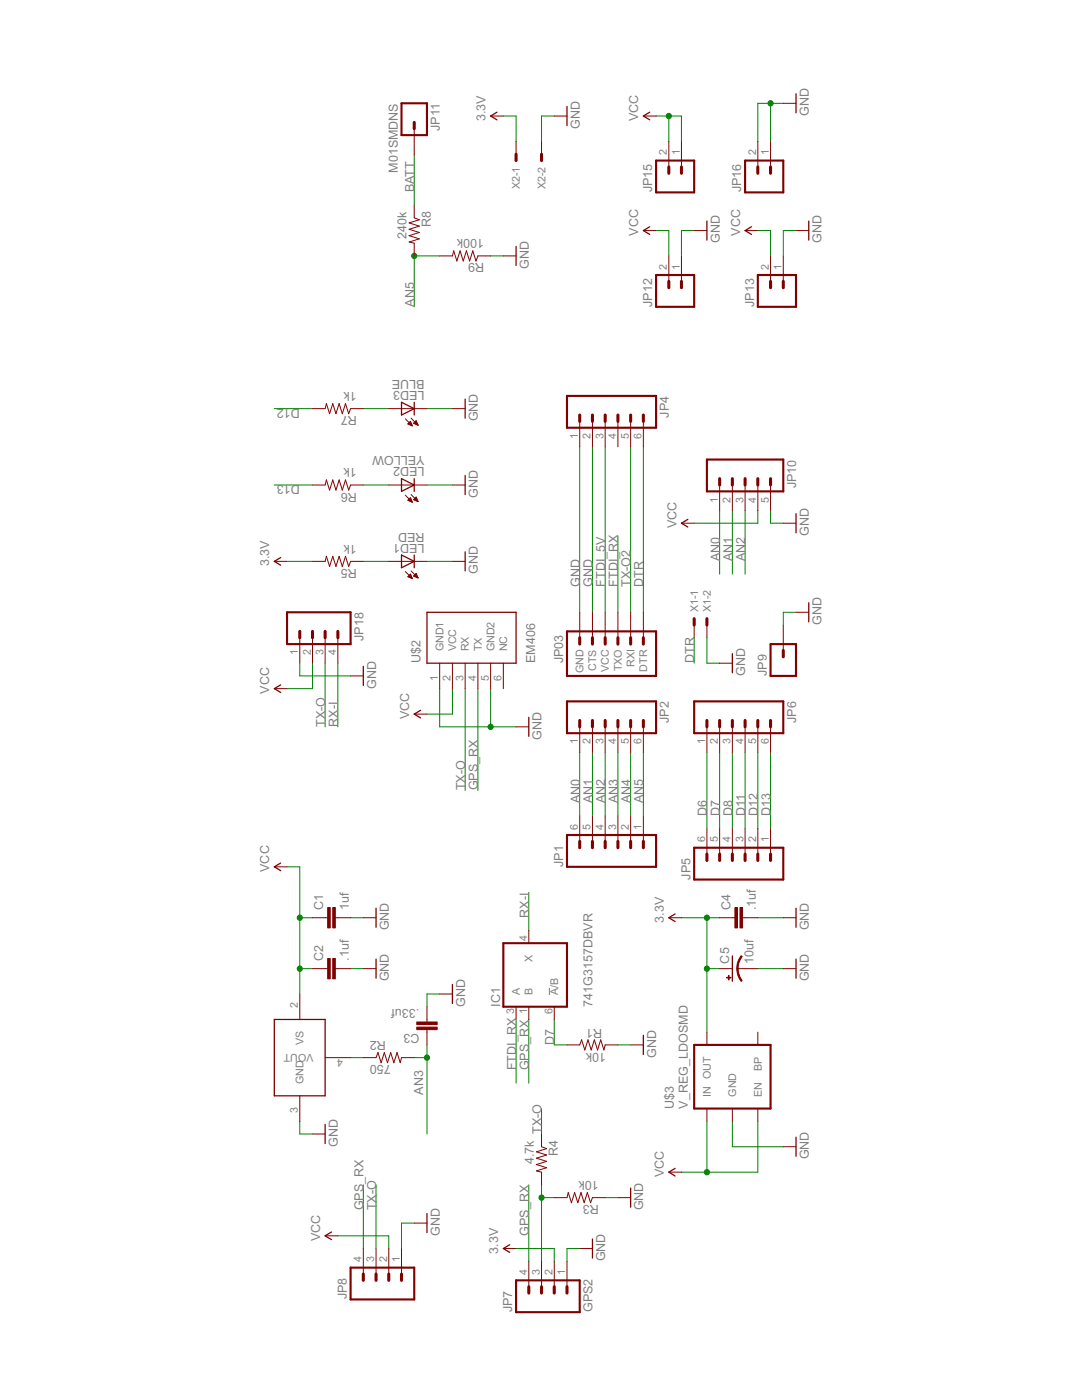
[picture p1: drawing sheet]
<svg xmlns="http://www.w3.org/2000/svg" width="216mm" height="279mm" viewBox="0 0 216 279" stroke-linecap="round" stroke-linejoin="round" font-family="sans-serif">
<g fill="#008000" stroke="#008000" stroke-width=".2">
<path d="M70 193.3h2.5z"/>
<path d="M70 183.2h2.5z"/>
<path d="M85.2 198.4v2.5z"/>
<path d="M85.2 198.4h2.5z"/>
<path d="M59.8 223.8v2.5z"/>
<path d="M59.8 226.3h2.6z"/>
<path d="M115.7 89.2v33z"/>
<path d="M118.2 89.2v33z"/>
<path d="M146.1 223.8v5.1z"/>
<path d="M146.1 228.9h10.2z"/>
<path d="M151.2 183.2h5.1z"/>
<path d="M151.2 193.3h5.1z"/>
<path d="M120.8 239h2.5z"/>
<path d="M156.3 122.2h2.5z"/>
<path d="M156.3 122.2v2.5z"/>
<path d="M153.8 101.9v2.5z"/>
<path d="M153.8 104.4h2.5z"/>
<path d="M156.3 46h2.5z"/>
<path d="M156.3 46v5.1z"/>
<path d="M151.2 20.6v7.6z"/>
<path d="M151.2 20.6h2.6z"/>
<path d="M153.8 20.6h2.5z"/>
<path d="M153.8 20.6v7.6z"/>
<path d="M136 46v5.1z"/>
<path d="M136 46h2.5z"/>
<path d="M59.8 132.4v2.5z"/>
<path d="M59.8 134.9h10.2z"/>
<path d="M85.2 81.6h5.1z"/>
<path d="M85.2 96.8h5.1z"/>
<path d="M85.2 112h5.1z"/>
<path d="M141.1 127.3v5.1z"/>
<path d="M141.1 132.4h2.5z"/>
<path d="M108.1 23.2h2.5z"/>
<path d="M108.1 23.2v5z"/>
<path d="M97.9 51.1h2.5z"/>
<path d="M113.1 249.2v2.5z"/>
<path d="M113.1 249.2h2.6z"/>
<path d="M80.1 244.1v5.1z"/>
<path d="M80.1 244.1h2.6z"/>
<path d="M87.7 137.4v7.7z"/>
<path d="M87.7 145.1h10.2z"/>
<path d="M97.9 145.1h5.1z"/>
<path d="M97.9 137.4v7.7z"/>
<path d="M123.3 208.5h2.5z"/>
<path d="M59.8 193.3v5.1z"/>
<path d="M59.8 183.2v10.1z"/>
<path d="M59.8 173v10.2z"/>
<path d="M57.3 173h2.5z"/>
<path d="M59.8 183.2h2.6z"/>
<path d="M59.8 193.3h2.6z"/>
<path d="M151.2 101.9v2.5z"/>
<path d="M138.5 104.4h12.7z"/>
<path d="M130.9 46h2.6z"/>
<path d="M133.5 46v5.1z"/>
<path d="M136 23.2v5z"/>
<path d="M133.5 23.2h2.5z"/>
<path d="M130.9 23.2h2.6z"/>
<path d="M133.5 23.2v5z"/>
<path d="M153.8 46v5.1z"/>
<path d="M151.2 46h2.6z"/>
<path d="M62.4 132.4v5z"/>
<path d="M57.3 137.4h5.1z"/>
<path d="M90.3 137.4v5.1z"/>
<path d="M85.2 142.5h5.1z"/>
<path d="M77.6 246.6v2.6z"/>
<path d="M67.4 246.6h10.2z"/>
<path d="M151.2 223.8v10.1z"/>
<path d="M141.1 233.9h10.1z"/>
<path d="M136 233.9h5.1z"/>
<path d="M141.1 223.8v10.1z"/>
<path d="M70 211.1h2.5z"/>
<path d="M115.7 150.1v12.7z"/>
<path d="M143.6 101.9v12.7z"/>
<path d="M118.2 150.1v12.7z"/>
<path d="M146.1 101.9v12.7z"/>
<path d="M120.8 150.1v12.7z"/>
<path d="M148.7 101.9v12.7z"/>
<path d="M123.3 150.1v12.7z"/>
<path d="M82.7 211.1h2.5z"/>
<path d="M85.2 208.5v2.6z"/>
<path d="M85.2 211.1v15.2z"/>
<path d="M125.8 150.1v12.7z"/>
<path d="M128.4 150.1v12.7z"/>
<path d="M82.7 51.1h5z"/>
<path d="M82.7 51.1v10.1z"/>
<path d="M105.5 178.1v7.6z"/>
<path d="M67.4 132.4v12.7z"/>
<path d="M128.4 89.2v33z"/>
<path d="M138.5 127.3v5.1z"/>
<path d="M141.1 150.1v15.3z"/>
<path d="M143.6 150.1v15.3z"/>
<path d="M110.6 203.5v5z"/>
<path d="M110.6 208.5h2.5z"/>
<path d="M146.1 150.1v15.3z"/>
<path d="M148.7 150.1v15.3z"/>
<path d="M151.2 150.1v15.3z"/>
<path d="M54.7 81.6h7.7z"/>
<path d="M153.8 150.1v15.3z"/>
<path d="M54.7 96.8h7.7z"/>
<path d="M92.8 137.4v20.4z"/>
<path d="M108.1 221.2v5.1z"/>
<path d="M75 236.5v12.7z"/>
<path d="M64.9 132.4v12.7z"/>
<path d="M141.1 193.3v12.7z"/>
<path d="M141.1 183.2v10.1z"/>
<path d="M136 183.2h5.1z"/>
<path d="M141.1 183.2h2.5z"/>
<path d="M141.1 193.3h2.5z"/>
<path d="M110.6 249.2v2.5z"/>
<path d="M103 249.2h7.6z"/>
<path d="M57.3 112h5.1z"/>
<path d="M103 23.2v5z"/>
<path d="M100.4 23.2h2.6z"/>
<path d="M108.1 236.5v2.5z"/>
<path d="M108.1 239h2.5z"/>
<path d="M108.1 239v12.7z"/>
<path d="M72.5 81.6h5.1z"/>
<path d="M72.5 96.8h5.1z"/>
<path d="M72.5 112h5.1z"/>
<path d="M82.7 30.8v10.1z"/>
<path d="M120.8 89.2v33z"/>
<path d="M103 203.5v12.7z"/>
<path d="M123.3 107v15.2z"/>
<path d="M105.5 203.5v12.7z"/>
<path d="M95.4 137.4v20.4z"/>
<path d="M105.5 236.5v15.2z"/>
<path d="M72.5 236.5v12.7z"/>
<path d="M125.8 89.2v33z"/>
<circle cx="153.7" cy="20.6" r=".52"/>
<circle cx="97.9" cy="145.1" r=".52"/>
<circle cx="59.8" cy="183.2" r=".52"/>
<circle cx="59.8" cy="193.3" r=".52"/>
<circle cx="133.4" cy="23.2" r=".52"/>
<circle cx="141" cy="233.9" r=".52"/>
<circle cx="85.2" cy="211.1" r=".52"/>
<circle cx="82.6" cy="51.1" r=".52"/>
<circle cx="141" cy="183.2" r=".52"/>
<circle cx="141" cy="193.3" r=".52"/>
<circle cx="108" cy="239" r=".52"/>
</g>
<g fill="#800000" stroke="#800000" stroke-width=".2">
<path d="M54.7 173h2.6z"/>
<path d="M120.8 208.5h2.5z"/>
<path d="M113.1 208.5h2.6z"/>
<path d="M116.1 207.5l-.4 1z"/>
<path d="M116.1 207.5l.6 2z"/>
<path d="M117.3 207.5l-.6 2z"/>
<path d="M117.3 207.5l.7 2z"/>
<path d="M118.6 207.5l-.6 2z"/>
<path d="M118.6 207.5l.6 2z"/>
<path d="M119.9 207.5l-.7 2z"/>
<path d="M119.9 207.5l.6 2z"/>
<path d="M120.8 208.5l-.3 1z"/>
<path d="M59.8 198.4v5.1z"/>
<path d="M59.8 218.7v5.1z"/>
<path d="M64.9 211.1h5.1z"/>
<path d="M62.4 183.2h2.5z"/>
<path d="M67.4 183.2h2.6z"/>
<path d="M64.9 183.2h.5z"/>
<path d="M66.9 183.2h.5z"/>
<path d="M62.4 193.3h2.5z"/>
<path d="M67.4 193.3h2.6z"/>
<path d="M64.9 193.3h.5z"/>
<path d="M66.9 193.3h.5z"/>
<path d="M85.2 206v2.5z"/>
<path d="M85.2 200.9v2.6z"/>
<path d="M85.2 205.5v.5z"/>
<path d="M85.2 203.5v.5z"/>
<path d="M80.1 211.1h2.6z"/>
<path d="M72.5 211.1h2.5z"/>
<path d="M75.4 210.1l-.4 1z"/>
<path d="M75.4 210.1l.7 2z"/>
<path d="M76.7 210.1l-.6 2z"/>
<path d="M76.7 210.1l.6 2z"/>
<path d="M78 210.1l-.7 2z"/>
<path d="M78 210.1l.6 2z"/>
<path d="M79.2 210.1l-.6 2z"/>
<path d="M79.2 210.1l.7 2z"/>
<path d="M80.1 211.1l-.2 1z"/>
<path d="M72.5 183.2h2.5z"/>
<path d="M72.5 193.3h2.5z"/>
<path d="M87.7 198.4h2.6z"/>
<path d="M62.4 226.3h2.5z"/>
<path d="M128.4 162.8v5.1z"/>
<path d="M125.8 162.8v5.1z"/>
<path d="M123.3 162.8v5.1z"/>
<path d="M120.8 162.8v5.1z"/>
<path d="M118.2 162.8v5.1z"/>
<path d="M115.7 162.8v5.1z"/>
<path d="M115.7 145.1v5z"/>
<path d="M118.2 145.1v5z"/>
<path d="M120.8 145.1v5z"/>
<path d="M123.3 145.1v5z"/>
<path d="M125.8 145.1v5z"/>
<path d="M128.4 145.1v5z"/>
<path d="M115.7 84.1v5.1z"/>
<path d="M118.2 84.1v5.1z"/>
<path d="M120.8 84.1v5.1z"/>
<path d="M123.3 84.1v5.1z"/>
<path d="M125.8 84.1v5.1z"/>
<path d="M128.4 84.1v5.1z"/>
<path d="M153.8 165.4v5.1z"/>
<path d="M151.2 165.4v5.1z"/>
<path d="M148.7 165.4v5.1z"/>
<path d="M146.1 165.4v5.1z"/>
<path d="M143.6 165.4v5.1z"/>
<path d="M141.1 165.4v5.1z"/>
<path d="M141.1 145.1v5z"/>
<path d="M143.6 145.1v5z"/>
<path d="M146.1 145.1v5z"/>
<path d="M148.7 145.1v5z"/>
<path d="M151.2 145.1v5z"/>
<path d="M153.8 145.1v5z"/>
<path d="M87.7 132.4v5z"/>
<path d="M97.9 132.4v5z"/>
<path d="M95.4 132.4v5z"/>
<path d="M92.8 132.4v5z"/>
<path d="M100.4 132.4v5z"/>
<path d="M90.3 132.4v5z"/>
<path d="M141.1 221.2v2.6z"/>
<path d="M146.1 221.2v2.6z"/>
<path d="M141.1 206v2.5z"/>
<path d="M151.2 221.2v2.6z"/>
<path d="M151.2 206v2.5z"/>
<path d="M133.5 183.2h2.5z"/>
<path d="M143.6 183.2h2.5z"/>
<path d="M148.7 183.2h2.5z"/>
<path d="M146.1 183.2h.5z"/>
<path d="M148.2 183.2h.5z"/>
<path d="M156.3 193.3h2.5z"/>
<path d="M156.3 228.9h2.5z"/>
<path d="M147.2 193.3h1.5z"/>
<path d="M143.6 193.3h2.5z"/>
<path d="M148.7 193.3h2.5z"/>
<path d="M156.3 183.2h2.5z"/>
<path d="M110.6 239h2.5z"/>
<path d="M118.2 239h2.6z"/>
<path d="M118.2 239l-.4 1z"/>
<path d="M117.2 238l.6 2z"/>
<path d="M117.2 238l-.6 2z"/>
<path d="M115.9 238l.7 2z"/>
<path d="M115.9 238l-.6 2z"/>
<path d="M114.7 238l.6 2z"/>
<path d="M114.7 238l-.7 2z"/>
<path d="M113.4 238l.6 2z"/>
<path d="M113.4 238l-.3 1z"/>
<path d="M108.1 233.9v2.6z"/>
<path d="M108.1 226.3v2.6z"/>
<path d="M108.1 228.9l1 .3z"/>
<path d="M107 229.9l2.1-.7z"/>
<path d="M107 229.9l2.1 .6z"/>
<path d="M107 231.1l2.1-.6z"/>
<path d="M107 231.1l2.1 .7z"/>
<path d="M107 232.4l2.1-.6z"/>
<path d="M107 232.4l2.1 .6z"/>
<path d="M107 233.7l2.1-.7z"/>
<path d="M107 233.7l1.1 .2z"/>
<path d="M123.3 239h2.5z"/>
<path d="M113.1 251.7v5.1z"/>
<path d="M110.6 251.7v5.1z"/>
<path d="M108.1 251.7v5.1z"/>
<path d="M105.5 251.7v5.1z"/>
<path d="M100.4 249.2h2.6z"/>
<path d="M80.1 249.2v5.1z"/>
<path d="M77.6 249.2v5.1z"/>
<path d="M75 249.2v5.1z"/>
<path d="M72.5 249.2v5.1z"/>
<path d="M156.3 124.7v5.1z"/>
<path d="M158.8 122.2h2.6z"/>
<path d="M143.6 96.8v5.1z"/>
<path d="M146.1 96.8v5.1z"/>
<path d="M148.7 96.8v5.1z"/>
<path d="M151.2 96.8v5.1z"/>
<path d="M153.8 96.8v5.1z"/>
<path d="M136 104.4h2.5z"/>
<path d="M156.3 104.4h2.5z"/>
<path d="M128.4 46h2.5z"/>
<path d="M158.8 46h2.6z"/>
<path d="M136 51.1v5.1z"/>
<path d="M133.5 51.1v5.1z"/>
<path d="M156.3 51.1v5.1z"/>
<path d="M153.8 51.1v5.1z"/>
<path d="M136 28.2v5.1z"/>
<path d="M133.5 28.2v5.1z"/>
<path d="M153.8 28.2v5.1z"/>
<path d="M151.2 28.2v5.1z"/>
<path d="M128.4 23.2h2.5z"/>
<path d="M156.3 20.6h2.5z"/>
<path d="M97.9 23.2h2.5z"/>
<path d="M110.6 23.2h2.5z"/>
<path d="M128.4 122.2v5.1z"/>
<path d="M125.8 122.2v5.1z"/>
<path d="M123.3 122.2v5.1z"/>
<path d="M120.8 122.2v5.1z"/>
<path d="M118.2 122.2v5.1z"/>
<path d="M115.7 122.2v5.1z"/>
<path d="M138.5 46h2.6z"/>
<path d="M148.7 46h2.5z"/>
<path d="M59.8 127.3v5.1z"/>
<path d="M62.4 127.3v5.1z"/>
<path d="M64.9 127.3v5.1z"/>
<path d="M67.4 127.3v5.1z"/>
<path d="M54.7 137.4h2.6z"/>
<path d="M70 134.9h2.5z"/>
<path d="M82.7 112h2.5z"/>
<path d="M77.6 112h2.5z"/>
<path d="M80.1 112h2.6z"/>
<path d="M80.9 114.1l1.4 1.4z"/>
<path d="M82 113.9l1.4 1.4z"/>
<path d="M81.4 115.1l.9 .4z"/>
<path d="M81.9 114.6l-.5 .5z"/>
<path d="M81.9 114.6l.4 .9z"/>
<path d="M82.2 115.3v.1z"/>
<path d="M82.1 115v.4z"/>
<path d="M82 114.7v.6z"/>
<path d="M81.8 114.6v.7z"/>
<path d="M81.7 114.8v.4z"/>
<path d="M81.6 114.9v.3z"/>
<path d="M81.5 115v.1z"/>
<path d="M82.5 115l.9 .3z"/>
<path d="M82.5 115l.5-.6z"/>
<path d="M83 114.4l.4 .9z"/>
<path d="M83.3 115v.3z"/>
<path d="M83.1 114.7v.5z"/>
<path d="M83 114.4v.8z"/>
<path d="M82.9 114.6v.5z"/>
<path d="M82.8 114.7v.4z"/>
<path d="M82.7 114.8v.2z"/>
<path d="M82.7 96.8h2.5z"/>
<path d="M77.6 96.8h2.5z"/>
<path d="M80.1 96.8h2.6z"/>
<path d="M80.9 98.8l1.4 1.4z"/>
<path d="M82 98.7l1.4 1.4z"/>
<path d="M81.4 99.8l.9 .4z"/>
<path d="M81.9 99.3l-.5 .5z"/>
<path d="M81.9 99.3l.4 .9z"/>
<path d="M82.2 100v.2z"/>
<path d="M82.1 99.7v.4z"/>
<path d="M82 99.5v.6z"/>
<path d="M81.8 99.4v.6z"/>
<path d="M81.7 99.5v.5z"/>
<path d="M81.6 99.7v.2z"/>
<path d="M81.5 99.8v.1z"/>
<path d="M82.5 99.7l.9 .4z"/>
<path d="M82.5 99.7l.5-.5z"/>
<path d="M83 99.2l.4 .9z"/>
<path d="M83.3 99.8v.2z"/>
<path d="M83.1 99.5v.5z"/>
<path d="M83 99.2v.7z"/>
<path d="M82.9 99.3v.6z"/>
<path d="M82.8 99.5v.3z"/>
<path d="M82.7 99.6v.2z"/>
<path d="M62.4 112h2.5z"/>
<path d="M70 112h2.5z"/>
<path d="M70 112l-.4 1.1z"/>
<path d="M68.9 111l.7 2.1z"/>
<path d="M68.9 111l-.6 2.1z"/>
<path d="M67.7 111l.6 2.1z"/>
<path d="M67.7 111l-.7 2.1z"/>
<path d="M66.4 111l.6 2.1z"/>
<path d="M66.4 111l-.6 2.1z"/>
<path d="M65.1 111l.7 2.1z"/>
<path d="M65.1 111l-.2 1z"/>
<path d="M62.4 96.8h2.5z"/>
<path d="M70 96.8h2.5z"/>
<path d="M70 96.8l-.4 1z"/>
<path d="M68.9 95.8l.7 2z"/>
<path d="M68.9 95.8l-.6 2z"/>
<path d="M67.7 95.8l.6 2z"/>
<path d="M67.7 95.8l-.7 2z"/>
<path d="M66.4 95.8l.6 2z"/>
<path d="M66.4 95.8l-.6 2z"/>
<path d="M65.1 95.8l.7 2z"/>
<path d="M65.1 95.8l-.2 1z"/>
<path d="M82.7 81.6h2.5z"/>
<path d="M77.6 81.6h2.5z"/>
<path d="M80.1 81.6h2.6z"/>
<path d="M80.9 83.6l1.4 1.4z"/>
<path d="M82 83.5l1.4 1.4z"/>
<path d="M81.4 84.6l.9 .4z"/>
<path d="M81.9 84.1l-.5 .5z"/>
<path d="M81.9 84.1l.4 .9z"/>
<path d="M82.2 84.8v.1z"/>
<path d="M82.1 84.5v.4z"/>
<path d="M82 84.2v.7z"/>
<path d="M81.8 84.2v.6z"/>
<path d="M81.7 84.3v.5z"/>
<path d="M81.6 84.4v.3z"/>
<path d="M81.5 84.5v.1z"/>
<path d="M82.5 84.5l.9 .4z"/>
<path d="M82.5 84.5l.5-.5z"/>
<path d="M83 84l.4 .9z"/>
<path d="M83.3 84.5v.3z"/>
<path d="M83.1 84.2v.6z"/>
<path d="M83 84v.7z"/>
<path d="M82.9 84.1v.5z"/>
<path d="M82.8 84.2v.4z"/>
<path d="M82.7 84.3v.2z"/>
<path d="M62.4 81.6h2.5z"/>
<path d="M70 81.6h2.5z"/>
<path d="M70 81.6l-.4 1z"/>
<path d="M68.9 80.5l.7 2.1z"/>
<path d="M68.9 80.5l-.6 2.1z"/>
<path d="M67.7 80.5l.6 2.1z"/>
<path d="M67.7 80.5l-.7 2.1z"/>
<path d="M66.4 80.5l.6 2.1z"/>
<path d="M66.4 80.5l-.6 2.1z"/>
<path d="M65.1 80.5l.7 2.1z"/>
<path d="M65.1 80.5l-.2 1.1z"/>
<path d="M54.7 112h2.6z"/>
<path d="M90.3 81.6h2.5z"/>
<path d="M90.3 96.8h2.5z"/>
<path d="M90.3 112h2.5z"/>
<path d="M138.5 124.7v2.6z"/>
<path d="M141.1 124.7v2.6z"/>
<path d="M143.6 132.4h2.5z"/>
<path d="M103 28.2v2.6z"/>
<path d="M108.1 28.2v2.6z"/>
<path d="M82.7 48.5v2.6z"/>
<path d="M82.7 40.9v2.6z"/>
<path d="M82.7 43.5l1 .4z"/>
<path d="M81.6 44.5l2.1-.6z"/>
<path d="M81.6 44.5l2.1 .6z"/>
<path d="M81.6 45.8l2.1-.7z"/>
<path d="M81.6 45.8l2.1 .6z"/>
<path d="M81.6 47l2.1-.6z"/>
<path d="M81.6 47l2.1 .7z"/>
<path d="M81.6 48.3l2.1-.6z"/>
<path d="M81.6 48.3l1.1 .2z"/>
<path d="M87.7 51.1h2.6z"/>
<path d="M95.4 51.1h2.5z"/>
<path d="M95.4 51.1l-.4 1z"/>
<path d="M94.3 50.1l.7 2z"/>
<path d="M94.3 50.1l-.6 2z"/>
<path d="M93.1 50.1l.6 2z"/>
<path d="M93.1 50.1l-.7 2z"/>
<path d="M91.8 50.1l.6 2z"/>
<path d="M91.8 50.1l-.6 2z"/>
<path d="M90.5 50.1l.7 2z"/>
<path d="M90.5 50.1l-.2 1z"/>
<path d="M100.4 51.1h2.6z"/>
<path d="M82.7 25.7v5.1z"/>
<path d="M115.7 249.2h2.5z"/>
<path d="M82.7 244.1h2.5z"/>
<path d="M103 145.1h2.5z"/>
<path d="M82.7 142.5h2.5z"/>
<path d="M64.9 246.6h2.5z"/>
<path d="M110.6 200.9v2.6z"/>
<path d="M103 200.9v2.6z"/>
<path d="M105.5 200.9v2.6z"/>
<path d="M105.5 185.7v2.5z"/>
<path d="M125.8 208.5h2.6z"/>
<path d="M133.5 233.9h2.5z"/>
<path d="M147.9 190.7l.2 .2-.7 1.4-.1 1h-.3l.2-1.4z" fill-rule="evenodd"/>
<path d="M147 193.3h.3l.3 1.5 .5 .9-.2 .2-.7-1.3z" fill-rule="evenodd"/>
</g>
<g fill="#800000" stroke="#800000" stroke-width=".25">
<path d="M54.7 173l1.3-.8z"/>
<path d="M54.7 173l1.3 .8z"/>
<path d="M54.7 203.5h10.2z"/>
<path d="M54.7 203.5v15.2z"/>
<path d="M54.7 218.7h10.2z"/>
<path d="M64.9 203.5v15.2z"/>
<path d="M75 181.3v3.8z"/>
<path d="M75 191.4v3.8z"/>
<path d="M90.3 196.5v3.8z"/>
<path d="M64.9 224.4v3.8z"/>
<path d="M85.2 122.2v10.2z"/>
<path d="M85.2 122.2h17.8z"/>
<path d="M103 122.2v10.2z"/>
<path d="M85.2 132.4h17.8z"/>
<path d="M133.5 183.2l1.2-.8z"/>
<path d="M133.5 183.2l1.2 .7z"/>
<path d="M158.8 191.4v3.8z"/>
<path d="M158.8 226.9v3.9z"/>
<path d="M146.1 190.8v5z"/>
<path d="M158.8 181.3v3.8z"/>
<path d="M125.8 237.1v3.8z"/>
<path d="M100.4 249.2l1.3-.8z"/>
<path d="M100.4 249.2l1.3 .7z"/>
<path d="M161.4 120.3v3.8z"/>
<path d="M136 104.4l1.2-.7z"/>
<path d="M136 104.4l1.2 .8z"/>
<path d="M158.8 102.5v3.8z"/>
<path d="M128.4 46l1.2-.7z"/>
<path d="M128.4 46l1.2 .8z"/>
<path d="M161.4 44.1v3.8z"/>
<path d="M128.4 23.2l1.2-.8z"/>
<path d="M128.4 23.2l1.2 .7z"/>
<path d="M158.8 18.7v3.8z"/>
<path d="M97.9 23.2l1.3-.8z"/>
<path d="M97.9 23.2l1.3 .7z"/>
<path d="M113.1 21.3v3.8z"/>
<path d="M141.1 44.1v3.8z"/>
<path d="M148.7 46l1.2-.7z"/>
<path d="M148.7 46l1.2 .8z"/>
<path d="M54.7 137.4l1.3-.7z"/>
<path d="M54.7 137.4l1.3 .8z"/>
<path d="M72.5 133v3.8z"/>
<path d="M80.1 110.8l2.6 1.2z"/>
<path d="M80.1 113.3l2.6-1.3z"/>
<path d="M82.7 110.8v1.2z"/>
<path d="M82.7 112v1.3z"/>
<path d="M80.1 110.8v1.2z"/>
<path d="M80.1 112v1.3z"/>
<path d="M80.1 95.5l2.6 1.3z"/>
<path d="M80.1 98.1l2.6-1.3z"/>
<path d="M82.7 95.5v1.3z"/>
<path d="M82.7 96.8v1.3z"/>
<path d="M80.1 95.5v1.3z"/>
<path d="M80.1 96.8v1.3z"/>
<path d="M80.1 80.3l2.6 1.3z"/>
<path d="M80.1 82.8l2.6-1.2z"/>
<path d="M82.7 80.3v1.3z"/>
<path d="M82.7 81.6v1.2z"/>
<path d="M80.1 80.3v1.3z"/>
<path d="M80.1 81.6v1.2z"/>
<path d="M54.7 112l1.3-.7z"/>
<path d="M54.7 112l1.3 .8z"/>
<path d="M92.8 79.7v3.8z"/>
<path d="M92.8 94.9v3.8z"/>
<path d="M92.8 110.1v3.8z"/>
<path d="M146.1 130.5v3.8z"/>
<path d="M103 49.2v3.8z"/>
<path d="M118.2 247.3v3.8z"/>
<path d="M85.2 242.2v3.8z"/>
<path d="M105.5 143.2v3.8z"/>
<path d="M82.7 142.5l1.2-.7z"/>
<path d="M82.7 142.5l1.2 .8z"/>
<path d="M64.9 246.6l1.2-.7z"/>
<path d="M64.9 246.6l1.2 .8z"/>
<path d="M128.4 206.6v3.8z"/>
<path d="M133.5 233.9l1.2-.7z"/>
<path d="M133.5 233.9l1.2 .8z"/>
</g>
<g fill="#800000" stroke="#800000" stroke-width=".2">
<path d="M66.4 181.1h.5v4.1h-.5z"/>
<path d="M65.4 181.1h.5v4.1h-.5z"/>
<path d="M66.4 191.3h.5v4h-.5z"/>
<path d="M65.4 191.3h.5v4h-.5z"/>
<path d="M83.2 204h4v.5h-4z"/>
<path d="M83.2 205h4v.5h-4z"/>
<path d="M147.7 181.1h.5v4.1h-.5z"/>
<path d="M146.6 181.1h.6v4.1h-.6z"/>
<path d="M145.4 194.7h.1v.9h-.1z"/>
<path d="M145 195.1h.9v.1h-.9z"/>
</g>
<g fill="#800000" stroke="#800000" stroke-width=".42">
<path d="M130.9 166.6v6.4z"/>
<path d="M113.1 173h17.8z"/>
<path d="M113.1 166.6h17.8z"/>
<path d="M113.1 166.6v6.4z"/>
<path d="M113.1 140v6.3z"/>
<path d="M113.1 140h17.8z"/>
<path d="M113.1 146.3h17.8z"/>
<path d="M130.9 140v6.3z"/>
<path d="M113.1 79v6.4z"/>
<path d="M113.1 79h17.8z"/>
<path d="M113.1 85.4h17.8z"/>
<path d="M130.9 79v6.4z"/>
<path d="M156.3 169.2v6.3z"/>
<path d="M138.5 175.5h17.8z"/>
<path d="M138.5 169.2h17.8z"/>
<path d="M138.5 169.2v6.3z"/>
<path d="M138.5 140v6.3z"/>
<path d="M138.5 140h17.8z"/>
<path d="M138.5 146.3h17.8z"/>
<path d="M156.3 140v6.3z"/>
<path d="M153.8 208.5v12.7z"/>
<path d="M138.5 208.5h15.3z"/>
<path d="M138.5 208.5v12.7z"/>
<path d="M138.5 221.2h15.3z"/>
<path d="M115.7 255.5v6.4z"/>
<path d="M103 261.9h12.7z"/>
<path d="M103 255.5h12.7z"/>
<path d="M103 255.5v6.4z"/>
<path d="M82.7 253v6.3z"/>
<path d="M70 259.3h12.7z"/>
<path d="M70 253h12.7z"/>
<path d="M70 253v6.3z"/>
<path d="M158.8 128.5v6.4z"/>
<path d="M153.8 134.9h5z"/>
<path d="M153.8 128.5h5z"/>
<path d="M153.8 128.5v6.4z"/>
<path d="M141.1 91.7v6.4z"/>
<path d="M141.1 91.7h15.2z"/>
<path d="M141.1 98.1h15.2z"/>
<path d="M156.3 91.7v6.4z"/>
<path d="M138.5 54.9v6.3z"/>
<path d="M130.9 61.2h7.6z"/>
<path d="M130.9 54.9h7.6z"/>
<path d="M130.9 54.9v6.3z"/>
<path d="M158.8 54.9v6.3z"/>
<path d="M151.2 61.2h7.6z"/>
<path d="M151.2 54.9h7.6z"/>
<path d="M151.2 54.9v6.3z"/>
<path d="M138.5 32v6.4z"/>
<path d="M130.9 38.4h7.6z"/>
<path d="M130.9 32h7.6z"/>
<path d="M130.9 32v6.4z"/>
<path d="M156.3 32v6.4z"/>
<path d="M148.7 38.4h7.6z"/>
<path d="M148.7 32h7.6z"/>
<path d="M148.7 32v6.4z"/>
<path d="M130.9 126v8.9z"/>
<path d="M113.1 134.9h17.8z"/>
<path d="M113.1 126h17.8z"/>
<path d="M113.1 126v8.9z"/>
<path d="M57.3 122.2v6.3z"/>
<path d="M57.3 122.2h12.7z"/>
<path d="M57.3 128.5h12.7z"/>
<path d="M70 122.2v6.3z"/>
<path d="M80.1 20.6v6.4z"/>
<path d="M80.1 20.6h5.1z"/>
<path d="M80.1 27h5.1z"/>
<path d="M85.2 20.6v6.4z"/>
<path d="M113.1 188.2v12.7z"/>
<path d="M100.4 188.2h12.7z"/>
<path d="M100.4 188.2v12.7z"/>
<path d="M100.4 200.9h12.7z"/>
</g>
<g fill="#800000" stroke="#800000" stroke-width=".61">
<path d="M123.3 167.9v1.3z"/>
<path d="M125.8 167.9v1.3z"/>
<path d="M128.4 167.9v1.3z"/>
<path d="M118.2 167.9v1.3z"/>
<path d="M120.8 167.9v1.3z"/>
<path d="M115.7 167.9v1.3z"/>
<path d="M120.8 143.8v1.3z"/>
<path d="M118.2 143.8v1.3z"/>
<path d="M115.7 143.8v1.3z"/>
<path d="M125.8 143.8v1.3z"/>
<path d="M123.3 143.8v1.3z"/>
<path d="M128.4 143.8v1.3z"/>
<path d="M120.8 82.8v1.3z"/>
<path d="M118.2 82.8v1.3z"/>
<path d="M115.7 82.8v1.3z"/>
<path d="M125.8 82.8v1.3z"/>
<path d="M123.3 82.8v1.3z"/>
<path d="M128.4 82.8v1.3z"/>
<path d="M148.7 170.5v1.2z"/>
<path d="M151.2 170.5v1.2z"/>
<path d="M153.8 170.5v1.2z"/>
<path d="M143.6 170.5v1.2z"/>
<path d="M146.1 170.5v1.2z"/>
<path d="M141.1 170.5v1.2z"/>
<path d="M146.1 143.8v1.3z"/>
<path d="M143.6 143.8v1.3z"/>
<path d="M141.1 143.8v1.3z"/>
<path d="M151.2 143.8v1.3z"/>
<path d="M148.7 143.8v1.3z"/>
<path d="M153.8 143.8v1.3z"/>
<path d="M108.1 256.8v1.3z"/>
<path d="M110.6 256.8v1.3z"/>
<path d="M113.1 256.8v1.3z"/>
<path d="M105.5 256.8v1.3z"/>
<path d="M75 254.3v1.2z"/>
<path d="M77.6 254.3v1.2z"/>
<path d="M80.1 254.3v1.2z"/>
<path d="M72.5 254.3v1.2z"/>
<path d="M156.3 129.8v1.3z"/>
<path d="M148.7 95.5v1.3z"/>
<path d="M146.1 95.5v1.3z"/>
<path d="M143.6 95.5v1.3z"/>
<path d="M153.8 95.5v1.3z"/>
<path d="M151.2 95.5v1.3z"/>
<path d="M133.5 56.2v1.2z"/>
<path d="M136 56.2v1.2z"/>
<path d="M153.8 56.2v1.2z"/>
<path d="M156.3 56.2v1.2z"/>
<path d="M133.5 33.3v1.3z"/>
<path d="M136 33.3v1.3z"/>
<path d="M151.2 33.3v1.3z"/>
<path d="M153.8 33.3v1.3z"/>
<path d="M123.3 127.3v1.2z"/>
<path d="M125.8 127.3v1.2z"/>
<path d="M128.4 127.3v1.2z"/>
<path d="M118.2 127.3v1.2z"/>
<path d="M120.8 127.3v1.2z"/>
<path d="M115.7 127.3v1.2z"/>
<path d="M64.9 126v1.3z"/>
<path d="M62.4 126v1.3z"/>
<path d="M59.8 126v1.3z"/>
<path d="M67.4 126v1.3z"/>
<path d="M138.5 123.5v1.2z"/>
<path d="M141.1 123.5v1.2z"/>
<path d="M103 30.8v1.2z"/>
<path d="M108.1 30.8v1.2z"/>
<path d="M82.7 24.4v1.3z"/>
</g>
<path d="M109.6 197.2v1.4z" fill="#808080" stroke="#808080" stroke-width=".2"/>
<g font-size="2.8" fill="#808080">
<text x="161.4" y="23.1" transform="rotate(-90 161.4 23.1)">GND</text>
<text x="87.7" y="26.1" transform="rotate(-90 87.7 26.1)">JP11</text>
<text x="96.9" y="24.2" transform="rotate(-90 96.9 24.2)">3.3V</text>
<text x="115.7" y="25.7" transform="rotate(-90 115.7 25.7)">GND</text>
<text x="127.4" y="24.2" transform="rotate(-90 127.4 24.2)">VCC</text>
<text x="79.4" y="34.5" transform="rotate(-90 79.4 34.5)">M01SMDNS</text>
<text x="82.7" y="38.4" transform="rotate(-90 82.7 38.4)">BATT</text>
<text x="130.1" y="38.4" transform="rotate(-90 130.1 38.4)">JP15</text>
<text x="147.9" y="38.4" transform="rotate(-90 147.9 38.4)">JP16</text>
<text x="81.1" y="47.6" transform="rotate(-90 81.1 47.6)">240k</text>
<text x="85.9" y="45.4" transform="rotate(-90 85.9 45.4)">R8</text>
<text x="96.6" y="47.8" transform="rotate(-180 96.6 47.8)">100k</text>
<text x="127.4" y="47" transform="rotate(-90 127.4 47)">VCC</text>
<text x="147.7" y="47" transform="rotate(-90 147.7 47)">VCC</text>
<text x="96.6" y="52.6" transform="rotate(-180 96.6 52.6)">R9</text>
<text x="105.5" y="53.6" transform="rotate(-90 105.5 53.6)">GND</text>
<text x="143.6" y="48.5" transform="rotate(-90 143.6 48.5)">GND</text>
<text x="163.9" y="48.5" transform="rotate(-90 163.9 48.5)">GND</text>
<text x="82.7" y="61.2" transform="rotate(-90 82.7 61.2)">AN5</text>
<text x="130.1" y="61.2" transform="rotate(-90 130.1 61.2)">JP12</text>
<text x="150.5" y="61.2" transform="rotate(-90 150.5 61.2)">JP13</text>
<text x="84.7" y="75.8" transform="rotate(-180 84.7 75.8)">BLUE</text>
<text x="59.8" y="81.6" transform="rotate(-180 59.8 81.6)">D12</text>
<text x="71.2" y="83.1" transform="rotate(-180 71.2 83.1)">R7</text>
<text x="71.2" y="78.3" transform="rotate(-180 71.2 78.3)">1k</text>
<text x="84.7" y="78" transform="rotate(-180 84.7 78)">LED3</text>
<text x="133.4" y="83.3" transform="rotate(-90 133.4 83.3)">JP4</text>
<text x="95.4" y="84.1" transform="rotate(-90 95.4 84.1)">GND</text>
<text x="71.2" y="93.5" transform="rotate(-180 71.2 93.5)">1k</text>
<text x="84.7" y="93.2" transform="rotate(-180 84.7 93.2)">LED2</text>
<text x="84.7" y="91.1" transform="rotate(-180 84.7 91.1)">YELLOW</text>
<text x="59.8" y="96.8" transform="rotate(-180 59.8 96.8)">D13</text>
<text x="71.2" y="98.3" transform="rotate(-180 71.2 98.3)">R6</text>
<text x="95.4" y="99.3" transform="rotate(-90 95.4 99.3)">GND</text>
<text x="158.8" y="97.4" transform="rotate(-90 158.8 97.4)">JP10</text>
<text x="84.7" y="106.3" transform="rotate(-180 84.7 106.3)">RED</text>
<text x="135" y="105.4" transform="rotate(-90 135 105.4)">VCC</text>
<text x="161.4" y="107" transform="rotate(-90 161.4 107)">GND</text>
<text x="53.7" y="113.1" transform="rotate(-90 53.7 113.1)">3.3V</text>
<text x="71.2" y="113.5" transform="rotate(-180 71.2 113.5)">R5</text>
<text x="71.2" y="108.7" transform="rotate(-180 71.2 108.7)">1k</text>
<text x="84.7" y="108.5" transform="rotate(-180 84.7 108.5)">LED1</text>
<text x="143.6" y="112" transform="rotate(-90 143.6 112)">AN0</text>
<text x="146.1" y="112" transform="rotate(-90 146.1 112)">AN1</text>
<text x="148.7" y="112" transform="rotate(-90 148.7 112)">AN2</text>
<text x="95.4" y="114.6" transform="rotate(-90 95.4 114.6)">GND</text>
<text x="115.7" y="117.1" transform="rotate(-90 115.7 117.1)">GND</text>
<text x="118.2" y="117.1" transform="rotate(-90 118.2 117.1)">GND</text>
<text x="120.7" y="117.1" transform="rotate(-90 120.7 117.1)">FTDI_5V</text>
<text x="123.3" y="117.1" transform="rotate(-90 123.3 117.1)">FTDI_RX</text>
<text x="125.8" y="117.1" transform="rotate(-90 125.8 117.1)">TX-O2</text>
<text x="128.4" y="117.1" transform="rotate(-90 128.4 117.1)">DTR</text>
<text x="163.9" y="124.7" transform="rotate(-90 163.9 124.7)">GND</text>
<text x="72.5" y="127.9" transform="rotate(-90 72.5 127.9)">JP18</text>
<text x="75" y="137.4" transform="rotate(-90 75 137.4)">GND</text>
<text x="83.9" y="132.4" transform="rotate(-90 83.9 132.4)">U$2</text>
<text x="106.8" y="132.4" transform="rotate(-90 106.8 132.4)">EM406</text>
<text x="112.4" y="132.4" transform="rotate(-90 112.4 132.4)">JP03</text>
<text x="138.5" y="132.4" transform="rotate(-90 138.5 132.4)">DTR</text>
<text x="148.7" y="134.9" transform="rotate(-90 148.7 134.9)">GND</text>
<text x="153" y="134.9" transform="rotate(-90 153 134.9)">JP9</text>
<text x="53.7" y="138.4" transform="rotate(-90 53.7 138.4)">VCC</text>
<text x="81.6" y="143.5" transform="rotate(-90 81.6 143.5)">VCC</text>
<text x="64.9" y="145.1" transform="rotate(-90 64.9 145.1)">TX-O</text>
<text x="67.4" y="145.1" transform="rotate(-90 67.4 145.1)">RX-I</text>
<text x="108.1" y="147.6" transform="rotate(-90 108.1 147.6)">GND</text>
<text x="133.4" y="144.3" transform="rotate(-90 133.4 144.3)">JP2</text>
<text x="158.8" y="144.3" transform="rotate(-90 158.8 144.3)">JP6</text>
<text x="92.8" y="157.7" transform="rotate(-90 92.8 157.7)">TX-O</text>
<text x="95.4" y="157.7" transform="rotate(-90 95.4 157.7)">GPS_RX</text>
<text x="115.7" y="160.3" transform="rotate(-90 115.7 160.3)">AN0</text>
<text x="118.2" y="160.3" transform="rotate(-90 118.2 160.3)">AN1</text>
<text x="120.7" y="160.3" transform="rotate(-90 120.7 160.3)">AN2</text>
<text x="123.3" y="160.3" transform="rotate(-90 123.3 160.3)">AN3</text>
<text x="125.8" y="160.3" transform="rotate(-90 125.8 160.3)">AN4</text>
<text x="128.4" y="160.3" transform="rotate(-90 128.4 160.3)">AN5</text>
<text x="141.1" y="162.8" transform="rotate(-90 141.1 162.8)">D6</text>
<text x="143.6" y="162.8" transform="rotate(-90 143.6 162.8)">D7</text>
<text x="146.1" y="162.8" transform="rotate(-90 146.1 162.8)">D8</text>
<text x="148.7" y="162.8" transform="rotate(-90 148.7 162.8)">D11</text>
<text x="151.2" y="162.8" transform="rotate(-90 151.2 162.8)">D12</text>
<text x="153.8" y="162.8" transform="rotate(-90 153.8 162.8)">D13</text>
<text x="112.4" y="173" transform="rotate(-90 112.4 173)">JP1</text>
<text x="53.7" y="174" transform="rotate(-90 53.7 174)">VCC</text>
<text x="137.8" y="175.5" transform="rotate(-90 137.8 175.5)">JP5</text>
<text x="64.5" y="181.6" transform="rotate(-90 64.5 181.6)">C1</text>
<text x="69.6" y="181.6" transform="rotate(-90 69.6 181.6)">1uf</text>
<text x="77.6" y="185.7" transform="rotate(-90 77.6 185.7)">GND</text>
<text x="105.5" y="183.1" transform="rotate(-90 105.5 183.1)">RX-I</text>
<text x="132.4" y="184.2" transform="rotate(-90 132.4 184.2)">3.3V</text>
<text x="145.8" y="181.6" transform="rotate(-90 145.8 181.6)">C4</text>
<text x="150.8" y="181.6" transform="rotate(-90 150.8 181.6)">.1uf</text>
<text x="161.4" y="185.7" transform="rotate(-90 161.4 185.7)">GND</text>
<text x="64.5" y="191.8" transform="rotate(-90 64.5 191.8)">C2</text>
<text x="69.6" y="191.8" transform="rotate(-90 69.6 191.8)">.1uf</text>
<text x="77.6" y="195.8" transform="rotate(-90 77.6 195.8)">GND</text>
<text x="145.5" y="192.3" transform="rotate(-90 145.5 192.3)">C5</text>
<text x="150.3" y="192.3" transform="rotate(-90 150.3 192.3)">10uf</text>
<text x="161.4" y="195.8" transform="rotate(-90 161.4 195.8)">GND</text>
<text x="83.7" y="201.3" transform="rotate(-180 83.7 201.3)">.33uf</text>
<text x="92.8" y="200.9" transform="rotate(-90 92.8 200.9)">GND</text>
<text x="99.8" y="200.9" transform="rotate(-90 99.8 200.9)">IC1</text>
<text x="118.2" y="200.9" transform="rotate(-90 118.2 200.9)">741G3157DBVR</text>
<text x="77" y="207.8" transform="rotate(-180 77 207.8)">R2</text>
<text x="83.7" y="206.4" transform="rotate(-180 83.7 206.4)">C3</text>
<text x="110.6" y="208.5" transform="rotate(-90 110.6 208.5)">D7</text>
<text x="120.1" y="205.3" transform="rotate(-180 120.1 205.3)">R1</text>
<text x="78" y="212.6" transform="rotate(-180 78 212.6)">750</text>
<text x="103" y="213.6" transform="rotate(-90 103 213.6)">FTDI_RX</text>
<text x="105.5" y="213.6" transform="rotate(-90 105.5 213.6)">GPS_RX</text>
<text x="121" y="210.1" transform="rotate(-180 121 210.1)">10k</text>
<text x="130.9" y="211.1" transform="rotate(-90 130.9 211.1)">GND</text>
<text x="84.4" y="218.5" transform="rotate(-90 84.4 218.5)">AN3</text>
<text x="134.5" y="221.2" transform="rotate(-90 134.5 221.2)">U$3</text>
<text x="137.3" y="221.2" transform="rotate(-90 137.3 221.2)">V_REG_LDOSMD</text>
<text x="108.1" y="226.3" transform="rotate(-90 108.1 226.3)">TX-O</text>
<text x="67.4" y="228.9" transform="rotate(-90 67.4 228.9)">GND</text>
<text x="106.5" y="232.3" transform="rotate(-90 106.5 232.3)">4.7k</text>
<text x="111.3" y="230.8" transform="rotate(-90 111.3 230.8)">R4</text>
<text x="161.4" y="231.4" transform="rotate(-90 161.4 231.4)">GND</text>
<text x="119.5" y="235.7" transform="rotate(-180 119.5 235.7)">10k</text>
<text x="132.4" y="235" transform="rotate(-90 132.4 235)">VCC</text>
<text x="72.5" y="241.6" transform="rotate(-90 72.5 241.6)">GPS_RX</text>
<text x="75" y="241.6" transform="rotate(-90 75 241.6)">TX-O</text>
<text x="119.5" y="240.5" transform="rotate(-180 119.5 240.5)">R3</text>
<text x="128.4" y="241.6" transform="rotate(-90 128.4 241.6)">GND</text>
<text x="63.9" y="247.7" transform="rotate(-90 63.9 247.7)">VCC</text>
<text x="87.7" y="246.6" transform="rotate(-90 87.7 246.6)">GND</text>
<text x="99.4" y="250.2" transform="rotate(-90 99.4 250.2)">3.3V</text>
<text x="105.5" y="246.6" transform="rotate(-90 105.5 246.6)">GPS_RX</text>
<text x="120.7" y="251.7" transform="rotate(-90 120.7 251.7)">GND</text>
<text x="69.2" y="259.3" transform="rotate(-90 69.2 259.3)">JP8</text>
<text x="102.2" y="261.9" transform="rotate(-90 102.2 261.9)">JP7</text>
<text x="118.2" y="261.9" transform="rotate(-90 118.2 261.9)">GPS2</text>
</g>
<g font-size="2.4" fill="#808080">
<text x="133.1" y="31" transform="rotate(-90 133.1 31)">2</text>
<text x="135.6" y="31" transform="rotate(-90 135.6 31)">1</text>
<text x="150.9" y="31" transform="rotate(-90 150.9 31)">2</text>
<text x="153.4" y="31" transform="rotate(-90 153.4 31)">1</text>
<text x="103.7" y="37.8" transform="rotate(-90 103.7 37.8)">X2-1</text>
<text x="108.8" y="37.8" transform="rotate(-90 108.8 37.8)">X2-2</text>
<text x="133.1" y="53.8" transform="rotate(-90 133.1 53.8)">2</text>
<text x="135.6" y="53.8" transform="rotate(-90 135.6 53.8)">1</text>
<text x="153.4" y="53.8" transform="rotate(-90 153.4 53.8)">2</text>
<text x="155.9" y="53.8" transform="rotate(-90 155.9 53.8)">1</text>
<text x="115.3" y="87.6" transform="rotate(-90 115.3 87.6)">1</text>
<text x="117.9" y="87.6" transform="rotate(-90 117.9 87.6)">2</text>
<text x="120.4" y="87.6" transform="rotate(-90 120.4 87.6)">3</text>
<text x="122.9" y="87.6" transform="rotate(-90 122.9 87.6)">4</text>
<text x="125.5" y="87.6" transform="rotate(-90 125.5 87.6)">5</text>
<text x="128" y="87.6" transform="rotate(-90 128 87.6)">6</text>
<text x="143.2" y="100.3" transform="rotate(-90 143.2 100.3)">1</text>
<text x="145.8" y="100.3" transform="rotate(-90 145.8 100.3)">2</text>
<text x="148.3" y="100.3" transform="rotate(-90 148.3 100.3)">3</text>
<text x="150.9" y="100.3" transform="rotate(-90 150.9 100.3)">4</text>
<text x="153.4" y="100.3" transform="rotate(-90 153.4 100.3)">5</text>
<text x="139.3" y="122.2" transform="rotate(-90 139.3 122.2)">X1-1</text>
<text x="141.8" y="122.2" transform="rotate(-90 141.8 122.2)">X1-2</text>
<text x="59.5" y="130.8" transform="rotate(-90 59.5 130.8)">1</text>
<text x="62" y="130.8" transform="rotate(-90 62 130.8)">2</text>
<text x="64.5" y="130.8" transform="rotate(-90 64.5 130.8)">3</text>
<text x="67.1" y="130.8" transform="rotate(-90 67.1 130.8)">4</text>
<text x="88.5" y="130" transform="rotate(-90 88.5 130)">GND1</text>
<text x="91" y="130" transform="rotate(-90 91 130)">VCC</text>
<text x="93.6" y="130" transform="rotate(-90 93.6 130)">RX</text>
<text x="96.1" y="130" transform="rotate(-90 96.1 130)">TX</text>
<text x="98.7" y="130" transform="rotate(-90 98.7 130)">GND2</text>
<text x="101.2" y="130" transform="rotate(-90 101.2 130)">NC</text>
<text x="87.4" y="135.9" transform="rotate(-90 87.4 135.9)">1</text>
<text x="89.9" y="135.9" transform="rotate(-90 89.9 135.9)">2</text>
<text x="92.5" y="135.9" transform="rotate(-90 92.5 135.9)">3</text>
<text x="95" y="135.9" transform="rotate(-90 95 135.9)">4</text>
<text x="97.5" y="135.9" transform="rotate(-90 97.5 135.9)">5</text>
<text x="100.1" y="135.9" transform="rotate(-90 100.1 135.9)">6</text>
<text x="116.4" y="134.4" transform="rotate(-90 116.4 134.4)">GND</text>
<text x="119" y="133.9" transform="rotate(-90 119 133.9)">CTS</text>
<text x="121.5" y="134.1" transform="rotate(-90 121.5 134.1)">VCC</text>
<text x="124.1" y="134" transform="rotate(-90 124.1 134)">TXO</text>
<text x="126.6" y="133.1" transform="rotate(-90 126.6 133.1)">RXI</text>
<text x="129.1" y="134" transform="rotate(-90 129.1 134)">DTR</text>
<text x="115.3" y="148.6" transform="rotate(-90 115.3 148.6)">1</text>
<text x="117.9" y="148.6" transform="rotate(-90 117.9 148.6)">2</text>
<text x="120.4" y="148.6" transform="rotate(-90 120.4 148.6)">3</text>
<text x="122.9" y="148.6" transform="rotate(-90 122.9 148.6)">4</text>
<text x="125.5" y="148.6" transform="rotate(-90 125.5 148.6)">5</text>
<text x="128" y="148.6" transform="rotate(-90 128 148.6)">6</text>
<text x="140.7" y="148.6" transform="rotate(-90 140.7 148.6)">1</text>
<text x="143.2" y="148.6" transform="rotate(-90 143.2 148.6)">2</text>
<text x="145.8" y="148.6" transform="rotate(-90 145.8 148.6)">3</text>
<text x="148.3" y="148.6" transform="rotate(-90 148.3 148.6)">4</text>
<text x="150.9" y="148.6" transform="rotate(-90 150.9 148.6)">5</text>
<text x="153.4" y="148.6" transform="rotate(-90 153.4 148.6)">6</text>
<text x="115.3" y="165.6" transform="rotate(-90 115.3 165.6)">6</text>
<text x="117.9" y="165.6" transform="rotate(-90 117.9 165.6)">5</text>
<text x="120.4" y="165.6" transform="rotate(-90 120.4 165.6)">4</text>
<text x="122.9" y="165.6" transform="rotate(-90 122.9 165.6)">3</text>
<text x="125.5" y="165.6" transform="rotate(-90 125.5 165.6)">2</text>
<text x="128" y="165.6" transform="rotate(-90 128 165.6)">1</text>
<text x="140.7" y="168.1" transform="rotate(-90 140.7 168.1)">6</text>
<text x="143.2" y="168.1" transform="rotate(-90 143.2 168.1)">5</text>
<text x="145.8" y="168.1" transform="rotate(-90 145.8 168.1)">4</text>
<text x="148.3" y="168.1" transform="rotate(-90 148.3 168.1)">3</text>
<text x="150.9" y="168.1" transform="rotate(-90 150.9 168.1)">2</text>
<text x="153.4" y="168.1" transform="rotate(-90 153.4 168.1)">1</text>
<text x="105.2" y="187.9" transform="rotate(-90 105.2 187.9)">4</text>
<text x="106.3" y="192" transform="rotate(-90 106.3 192)">X</text>
<text x="59.5" y="201.1" transform="rotate(-90 59.5 201.1)">2</text>
<text x="102.6" y="202.5" transform="rotate(-90 102.6 202.5)">3</text>
<text x="103.7" y="198.6" transform="rotate(-90 103.7 198.6)">A</text>
<text x="105.2" y="202.5" transform="rotate(-90 105.2 202.5)">1</text>
<text x="106.3" y="198.6" transform="rotate(-90 106.3 198.6)">B</text>
<text x="110.2" y="202.5" transform="rotate(-90 110.2 202.5)">6</text>
<text x="111.4" y="198.6" transform="rotate(-90 111.4 198.6)">A/B</text>
<text x="60.6" y="208.6" transform="rotate(-90 60.6 208.6)">VS</text>
<text x="62.5" y="210.3" transform="rotate(-180 62.5 210.3)">VOUT</text>
<text x="68.4" y="211.4" transform="rotate(-180 68.4 211.4)">4</text>
<text x="152" y="213.7" transform="rotate(-90 152 213.7)">BP</text>
<text x="60.6" y="216.4" transform="rotate(-90 60.6 216.4)">GND</text>
<text x="141.8" y="218.9" transform="rotate(-90 141.8 218.9)">IN OUT</text>
<text x="146.9" y="218.9" transform="rotate(-90 146.9 218.9)">GND</text>
<text x="152" y="218.9" transform="rotate(-90 152 218.9)">EN</text>
<text x="59.5" y="222.2" transform="rotate(-90 59.5 222.2)">3</text>
<text x="72.1" y="251.9" transform="rotate(-90 72.1 251.9)">4</text>
<text x="74.7" y="251.9" transform="rotate(-90 74.7 251.9)">3</text>
<text x="77.2" y="251.9" transform="rotate(-90 77.2 251.9)">2</text>
<text x="79.8" y="251.9" transform="rotate(-90 79.8 251.9)">1</text>
<text x="105.2" y="254.5" transform="rotate(-90 105.2 254.5)">4</text>
<text x="107.7" y="254.5" transform="rotate(-90 107.7 254.5)">3</text>
<text x="110.2" y="254.5" transform="rotate(-90 110.2 254.5)">2</text>
<text x="112.8" y="254.5" transform="rotate(-90 112.8 254.5)">1</text>
</g>
</svg>
